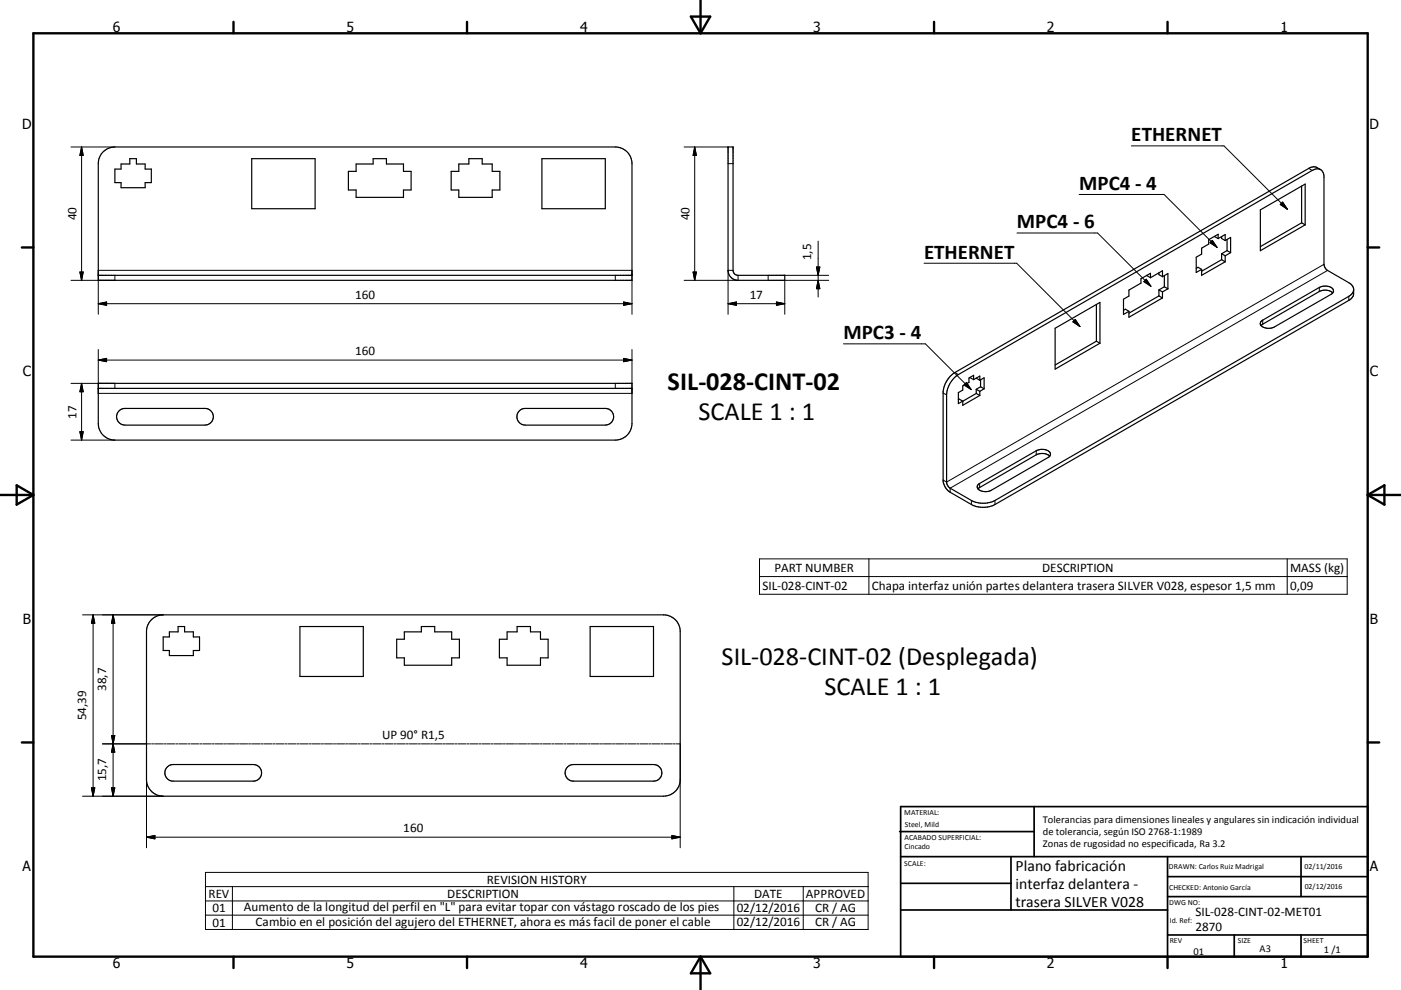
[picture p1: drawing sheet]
<svg xmlns="http://www.w3.org/2000/svg" width="420mm" height="297mm" viewBox="0 0 420 297" stroke-linecap="round" stroke-linejoin="round" font-family="sans-serif">
<g fill="none" stroke="#000" stroke-width=".36">
<path d="M30.7 45.7a5 5 0 0 1 3.7-1.6h150.1a5 5 0 0 1 5 5v35h-160v-35l.2-1.5zM34.4 50.7h1.9v-1.5h2.6v-1.6h2v1.6h2.6v1.5h1.9v4.1h-1.9v1.5h-7.2v-1.5h-1.9zM75.5 47.6h19v15h-19zM104.5 51.4h2.3v-2.2h5.1v-1.6h4v1.6h5.1v2.2h2.3v5.6h-2.3v2.2h-14.2v-2.2h-2.3zM135.3 51.4h2.3v-2.2h3v-1.6h4v1.6h3v2.2h2.3v5.6h-2.3v2.2h-10v-2.2h-2.3zM162.5 47.6h19v15h-19zM218.3 44.1h1.5v37a1.47 1.47 0 0 0 1.5 1.5h14v1.5h-14a3 3 0 0 1-3-3zM390.2 55.8v11.1M395.9 50.9l-1.6-.8-1.2 .1-.7 .3-106.1 61.3a8 8 0 0 0-3.5 5.7v26.9a4.8 4.8 0 0 0 2.1 3.3l6.3 3.7a7.8 7.8 0 0 0 7.1 0l106.1-61.3a2.54 2.54 0 0 0 1.4-2 2.77 2.77 0 0 0-.3-2.3l-1.1-1-6.4-3.7a2.44 2.44 0 0 1-1.1-1.8v-26.5a2.12 2.12 0 0 0-1.2-2 2.12 2.12 0 0 0-2.3 .3l-106.1 61.3a7.8 7.8 0 0 0-3.5 6.1v26.1a2.46 2.46 0 0 0 1.1 1.9l6.3 3.6a7.8 7.8 0 0 0 7.1 0l106.1-61.2 .9-.7 .5-1.2M364.1 70.9l1.1 .7M365.2 71.6v-1.3l-2.8 1.6v1.3l-2.1 1.3v1.7l-1.7 1v4.5l1.7-.9M365.2 71.6l2.1-1.2v1.8"/>
<path d="M366.3 77.9l-6 3.5M366.3 71v.6l1 .6M366.3 76.1v1.8M366.3 76.1l1 .6M366.3 77.9l1 .6M367.3 78.5l-7 4.1v-1.8M367.3 76.7v1.8M367.3 72.2l1.6-1v4.6M367.9 75.2l-1.6 .9M367.9 71.8v3.4M367.9 75.2l1 .6M368.9 75.8l-1.6 .9"/>
<path d="M377.9 63l13.4-7.8v12.3l-13.4 7.7zM390.2 66.9l-12.3 7.1M390.2 66.9l1.1 .6M29.5 82.6h160M316.3 98.5l13.5-7.8v12.3l-13.5 7.7zM328.7 91.3v11.1M336.8 93.1l.6-.3 1.1 .6M343.8 82.6l1.1 .7M344.9 83.3v-1.3l-2.8 1.6v1.3l-3.6 2.1v1.8l-1.7 1v4.5l1.7-.9M347.5 88.8l-9 5.2M347.5 81.8v.6l1 .6M347.5 87v1.8"/>
<path d="M347.5 87l1 .6M347.5 88.8l1 .6M348.5 83l1.6-.9v4.5M348.5 89.4l-10 5.8v-1.8M348.5 83v-1.8l-3.6 2.1M348.5 87.6v1.8M349.1 86l-1.6 1M349.1 82.7v3.3M349.1 86l1 .6M350.1 86.6l-1.6 1M358.6 80.5l.6-.3 1.1 .6M378.1 96.4l17.4-10.2a3.2 3.2 0 0 1 4.3 .9l-.1 .6-.6 .6-17 9.8a3.2 3.2 0 0 1-4.3-.9z"/>
<path d="M399.6 87.9a3.6 3.6 0 0 0-4.1-.4l-17.4 10.2M29.5 115h160v12a5 5 0 0 1-5 5h-150.1a5 5 0 0 1-4.9-5zM29.5 116.5h160M287.3 119.9l.3-.2 1 .6M290.8 113.2v.1M290.8 113.3l1.1 .6M291.9 113.9l1.9-1.1v1.3M291.9 113.9v-1.3l-1.4 .8v1.3l-1.9 1.1v1.2l-1.3 .8v3.3l1.3-.8M292.7 118l-4.1 2.4M292.7 113.4v.1M292.7 116.8v1.2M292.7 113.5l1.1 .6"/>
<path d="M292.7 116.8l1.1 .6M292.7 118l1.1 .6M293.8 117.4v1.2M293.8 118.6l-5.2 3v-1.3M293.8 114.1l1.2-.8v3.3M294 116l-1.3 .8M294 114v2M294 116l1 .6M295 116.6l-1.2 .8M328.7 102.4l-12.4 7.1M328.7 102.4l1.1 .6M35.8 123.2l.6-.4 1.1-.3h23.9a2.5 2.5 0 0 1 2.6 2.5 2.5 2.5 0 0 1-2.6 2.5h-23.9a2.51 2.51 0 0 1-2.4-1.6 2.51 2.51 0 0 1 .7-2.7z"/>
<path d="M155.8 123.2l.6-.4 1.1-.3h24a2.5 2.5 0 0 1 2.5 2.5 2.5 2.5 0 0 1-2.5 2.5h-24a2.51 2.51 0 0 1-2.4-1.6 2.51 2.51 0 0 1 .7-2.7zM314.7 136.9a3.7 3.7 0 0 0-4-.4l-17.5 10.2M293.3 145.4l17.4-10.2a3.2 3.2 0 0 1 4.2 .9l-.1 .6-.3 .4-17.3 10a3.2 3.2 0 0 1-4.2-.9zM45.2 186.1a5 5 0 0 1 3.7-1.6h150a5 5 0 0 1 5 5v44.4a5 5 0 0 1-5 5h-150a5 5 0 0 1-5-5v-44.4l.4-2.1zM48.9 191.1h1.9v-1.5h2.6v-1.6h2v1.6h2.6v1.5h1.8v4.1h-1.8v1.5h-7.2v-1.5h-1.9zM89.9 188h19v15h-19zM118.9 191.8h2.3v-2.2h5.1v-1.6h4v1.6h5.1v2.2h2.3v5.6h-2.3v2.2h-14.2v-2.2h-2.3zM149.7 191.8h2.3v-2.2h3v-1.6h4v1.6h3v2.2h2.3v5.6h-2.3v2.2h-10v-2.2h-2.3zM176.9 188h19v15h-19zM50.2 230l.6-.4 1.1-.2h24a2.49 2.49 0 0 1 2.5 2.5 2.49 2.49 0 0 1-2.5 2.4h-24a2.48 2.48 0 0 1-2.3-1.5 2.48 2.48 0 0 1 .6-2.8zM170.2 230l1-.5 .7-.1h24a2.49 2.49 0 0 1 2.5 2.5 2.49 2.49 0 0 1-2.5 2.4h-24a2.5 2.5 0 0 1-2.3-1.5 2.5 2.5 0 0 1 .6-2.8z"/>
</g>
<g fill="none" stroke="#000" stroke-width=".3">
<path d="M21.3 44.1h13.1M24.5 44.1v40M24.5 44.1l.4 2.5h-.9zM205.1 44.1h13.2M208.3 44.1l.5 2.5h-1zM208.3 44.1v40M218.3 49.1h1.5M323.5 58.3h25.5l15.9 15.9M339.2 43.8h27.8l19 19M392.4 50.5l1 .6M245.3 72.3v16.8M277 79h27.8l19 19"/>
<path d="M304.9 69.9h24.2l15.9 16M363.5 72.1l1.4 2.1-2.1-1.4zM384.5 60.6l1.5 2.2-2.2-1.5zM396.9 79.3l-113.1 65.3-1-.6M24 81.6h.9l-.4 2.5zM29.5 94.3v-13.2h160v13.2M29.5 91.1h160M29.5 91.1l2.5-.5v1zM34.4 82.6v1.5h-13.1M184.5 82.6v1.5M187 90.6l2.5 .5-2.5 .5zM207.8 81.6h1l-.5 2.5z"/>
<path d="M218.3 91.1h17M218.3 91.1l2.5-.5v1zM219.8 81.1h-1.5v13.2M221.3 82.6v1.5h-16.2M230.3 82.6v1.5M232.8 90.6l2.5 .5-2.5 .5zM235.3 82.6h13.2M244.8 80.1h1l-.5 2.5zM245.3 84.1l.5 2.5h-1zM248.5 84.1h-13.2v10.2M322.4 95.8l1.4 2.2-2.1-1.4zM343.6 83.8l1.4 2.1-2.1-1.4z"/>
<path d="M378.6 96v1.3M395.5 86.2v1.3M398 81.1l-113.1 65.4v1.2M404.4 88.9v1.2M21.3 115h13.1v1.5M24.5 115v17M24.5 115l.4 2.5h-.9zM29.5 104.9v13.1h160v-13.1M29.5 108l2.5-.5v1zM29.5 108h160M184.5 115v1.5M187 107.5l2.5 .5-2.5 .5z"/>
<path d="M252.9 103.2h24.5l13.8 13.7M282.8 117.9l1 .6M286.3 111.8l1 .6M289.7 114.8l1.5 2.1-2.2-1.4zM21.3 132h13.1M24 129.5h.9l-.4 2.5zM310.7 135.2v1.3M291.2 150.1v1.3M293.7 145v1.3M298.3 150.1v1.3M227.7 167.7h176.2v10.6h-176.2zM227.7 173h176.2"/>
<path d="M260.5 167.7v10.6M385.9 167.7v10.6M24.7 184.5h24.2M27.9 184.5v54.4M27.9 184.5l.5 2.5h-1zM33.9 184.5v54.4M33.9 184.5l.5 2.5h-1zM24.7 238.9h24.2M27.4 236.4h1l-.5 2.5zM30.7 223.2h14.4M33.4 236.4h1l-.5 2.5zM33.4 220.7h1l-.5 2.5z"/>
<path d="M33.9 223.2l.5 2.5h-1zM43.9 223.2v31.1M45.4 223.2h.7M46.4 223.2h2.4M49.1 223.2h.6M50 223.2h2.4M52.7 223.2h.6M53.6 223.2h2.4M56.3 223.2h.6M57.3 223.2h2.4M60 223.2h.6M60.9 223.2h2.4"/>
<path d="M63.6 223.2h.6M64.5 223.2h2.5M67.3 223.2h.6M68.2 223.2h2.4M70.9 223.2h.6M71.8 223.2h2.4M74.5 223.2h.6M75.4 223.2h2.5M78.2 223.2h.6M79.1 223.2h2.4M81.8 223.2h.6M82.7 223.2h2.4"/>
<path d="M85.4 223.2h.6M86.3 223.2h2.5M89.1 223.2h.6M90 223.2h2.4M92.7 223.2h.6M93.6 223.2h2.4M96.4 223.2h.6M97.3 223.2h2.4M100 223.2h.6M100.9 223.2h2.4M103.6 223.2h.6M104.5 223.2h2.5"/>
<path d="M107.3 223.2h.6M108.2 223.2h2.4M110.9 223.2h.6M111.8 223.2h2.4M114.5 223.2h.6M115.5 223.2h2.4M118.2 223.2h.6M119.1 223.2h2.4M121.8 223.2h.6M122.7 223.2h2.4M125.4 223.2h.6M126.3 223.2h2.5"/>
<path d="M129.1 223.2h.6M130 223.2h2.4M132.7 223.2h.6M133.6 223.2h2.5M136.4 223.2h.6M137.3 223.2h2.4M140 223.2h.6M140.9 223.2h2.4M143.6 223.2h.6M144.5 223.2h2.4M147.3 223.2h.6M148.2 223.2h2.4"/>
<path d="M150.9 223.2h.6M151.8 223.2h2.4M154.5 223.2h.6M155.4 223.2h2.5M158.2 223.2h.6M159.1 223.2h2.4M161.8 223.2h.6M162.7 223.2h2.4M165.4 223.2h.7M166.4 223.2h2.4M169.1 223.2h.6M170 223.2h2.4"/>
<path d="M172.7 223.2h.6M173.6 223.2h2.5M176.4 223.2h.6M177.3 223.2h2.4M180 223.2h.6M180.9 223.2h2.4M183.6 223.2h.6M184.5 223.2h2.5M187.3 223.2h.6M188.2 223.2h2.4M190.9 223.2h.6M191.8 223.2h2.5"/>
<path d="M194.5 223.2h.6M195.4 223.2h2.5M198.2 223.2h.6M199.1 223.2h2.4M201.8 223.2h.6M202.7 223.2h1.2v31.1M43.9 251.2h160M43.9 251.2l2.5-.5v1zM201.4 250.7l2.5 .5-2.5 .5zM61.6 261.7h198.7v17.1h-198.7zM61.6 266h198.7M61.6 270.3h198.7"/>
<path d="M61.6 274.6h198.7M69.7 266v12.8M220 266v12.8M240.8 266v12.8"/>
</g>
<g fill="none" stroke="#000" stroke-width=".71">
<path d="M10 10h400v277h-400zM70 6.6v3.4M140 6.6v3.4M207.1 5h5.8l-2.9 5zM210 0v10M280 6.6v3.4M350 6.6v3.4M6.6 74.2h3.4M410 74.2h3.5M0 148.5h10M5 145.6l5 2.9-5 2.9zM410 148.5h10.1"/>
<path d="M410 148.5l5.1-2.9v5.8zM6.6 222.7h3.4M410 222.7h3.5M70 287v3.4M140 287v3.4M210 287v10M210 287l2.9 5h-5.8zM280 287v3.4M350 287v3.4"/>
</g>
<g fill="none" stroke="#000" stroke-width=".51">
<path d="M269.7 249.5h40.3M270 242h140v45h-140zM270 257h140M303.1 257v16M310 242v15M350 257v30M390.1 257v12M270 265h33.1M270 273h80M350 269h60M350 263h60M350 280.5h60"/>
<path d="M370 280.5v6.5M390.1 280.5v6.5"/>
</g>
<g fill="#000" stroke="#000" stroke-width=".3">
<path d="M24.5 44.1l.4 2.5h-.9zM208.3 44.1l.5 2.5h-1zM363.5 72.1l1.4 2.1-2.1-1.4zM384.5 60.6l1.5 2.2-2.2-1.5zM24 81.6h.9l-.4 2.5zM29.5 91.1l2.5-.5v1zM187 90.6l2.5 .5-2.5 .5zM207.8 81.6h1l-.5 2.5zM218.3 91.1l2.5-.5v1zM232.8 90.6l2.5 .5-2.5 .5zM244.8 80.1h1l-.5 2.5zM245.3 84.1l.5 2.5h-1z"/>
<path d="M322.4 95.8l1.4 2.2-2.1-1.4zM343.6 83.8l1.4 2.1-2.1-1.4zM24.5 115l.4 2.5h-.9zM29.5 108l2.5-.5v1zM187 107.5l2.5 .5-2.5 .5zM289.7 114.8l1.5 2.1-2.2-1.4zM24 129.5h.9l-.4 2.5zM27.9 184.5l.5 2.5h-1zM33.9 184.5l.5 2.5h-1zM27.4 236.4h1l-.5 2.5zM33.4 236.4h1l-.5 2.5zM33.4 220.7h1l-.5 2.5z"/>
<path d="M33.9 223.2l.5 2.5h-1zM43.9 251.2l2.5-.5v1zM201.4 250.7l2.5 .5-2.5 .5z"/>
</g>
<g font-size="7.9">
<text x="200.2" y="117.1">SIL-028-CINT-02</text>
<text x="209.5" y="126.2">SCALE 1 : 1</text>
<text x="216.3" y="199.6">SIL-028-CINT-02 (Desplegada)</text>
<text x="247.1" y="208.5">SCALE 1 : 1</text>
</g>
<g font-size="6.3">
<text x="339.2" y="42.4">ETHERNET</text>
<text x="323.5" y="57">MPC4 - 4</text>
<text x="304.9" y="68.5">MPC4 - 6</text>
<text x="277" y="77.6">ETHERNET</text>
<text x="252.9" y="101.8">MPC3 - 4</text>
</g>
<g font-size="4.7">
<text x="304.5" y="261.2">Plano fabricación</text>
<text x="304.5" y="266.6">interfaz delantera -</text>
<text x="304.5" y="272">trasera SILVER V028</text>
</g>
<g font-size="4.2">
<text x="33.9" y="9.6">6</text>
<text x="103.9" y="9.6">5</text>
<text x="173.9" y="9.6">4</text>
<text x="243.8" y="9.6">3</text>
<text x="313.9" y="9.6">2</text>
<text x="383.9" y="9.6">1</text>
<text x="6.7" y="38.7">D</text>
<text x="410.5" y="38.7">D</text>
<text x="6.9" y="112.9">C</text>
<text x="410.7" y="112.9">C</text>
<text x="6.9" y="187.1">B</text>
<text x="410.7" y="187.1">B</text>
<text x="6.8" y="261.4">A</text>
<text x="410.7" y="261.4">A</text>
<text x="33.9" y="290.4">6</text>
<text x="103.9" y="290.4">5</text>
<text x="173.9" y="290.4">4</text>
<text x="243.8" y="290.4">3</text>
<text x="313.9" y="290.4">2</text>
<text x="383.9" y="290.4">1</text>
</g>
<g font-size="3.9">
<text x="22.9" y="66.1" transform="rotate(-90 22.9 66.1)">40</text>
<text x="206.8" y="66.1" transform="rotate(-90 206.8 66.1)">40</text>
<text x="243.2" y="78.1" transform="rotate(-90 243.2 78.1)">1,5</text>
<text x="106.5" y="89.6">160</text>
<text x="224.8" y="89.6">17</text>
<text x="106.5" y="106.5">160</text>
<text x="22.9" y="125.6" transform="rotate(-90 22.9 125.6)">17</text>
<text x="232.2" y="171.5">PART NUMBER</text>
<text x="312.4" y="171.5">DESCRIPTION</text>
<text x="386.8" y="171.7">MASS (kg)</text>
<text x="228.6" y="176.9">SIL-028-CINT-02</text>
<text x="261.4" y="177">Chapa interfaz unión partes delantera trasera SILVER V028, espesor 1,5 mm</text>
<text x="386.8" y="176.9">0,09</text>
<text x="31.8" y="207.3" transform="rotate(-90 31.8 207.3)">38,7</text>
<text x="25.8" y="216.2" transform="rotate(-90 25.8 216.2)">54,39</text>
<text x="114.6" y="221.8">UP 90° R1,5</text>
<text x="31.8" y="234.4" transform="rotate(-90 31.8 234.4)">15,7</text>
<text x="120.9" y="249.6">160</text>
<text x="62.5" y="269.4">REV</text>
<text x="134.1" y="269.4">DESCRIPTION</text>
<text x="146" y="265.1">REVISION HISTORY</text>
<text x="226.1" y="269.4">DATE</text>
<text x="241.6" y="269.4">APPROVED</text>
<text x="63.7" y="273.6">01</text>
<text x="73.2" y="273.4">Aumento de la longitud del perfil en &quot;L&quot; para evitar topar con vástago roscado de los pies</text>
<text x="220.9" y="273.6">02/12/2016</text>
<text x="244.3" y="273.6">CR / AG</text>
<text x="358.4" y="274.9">SIL-028-CINT-02-MET01</text>
<text x="63.7" y="278">01</text>
<text x="76.6" y="277.7">Cambio en el posición del agujero del ETHERNET, ahora es más facil de poner el cable</text>
<text x="220.9" y="277.9">02/12/2016</text>
<text x="244.3" y="277.9">CR / AG</text>
<text x="358.4" y="279.4">2870</text>
</g>
<g font-size="3.1">
<text x="312.7" y="246.8">Tolerancias para dimensiones lineales y angulares sin indicación individual</text>
<text x="312.7" y="250.4">de tolerancia, según ISO 2768-1:1989</text>
<text x="312.7" y="254">Zonas de rugosidad no especificada, Ra 3.2</text>
<text x="357.8" y="286.5">01</text>
<text x="377.6" y="285.6">A3</text>
<text x="396.9" y="285.9">1 /1</text>
</g>
<g font-size="2.4">
<text x="271.1" y="244.4">MATERIAL:</text>
<text x="271.2" y="252">ACABADO SUPERFICIAL:</text>
<text x="271.3" y="248">Steel, Mild</text>
<text x="271.2" y="254.7">Cincado</text>
<text x="271.1" y="259.7">SCALE:</text>
<text x="350.4" y="260.8">DRAWN: Carlos Ruiz Madrigal</text>
<text x="391.1" y="260.6">02/11/2016</text>
<text x="350.5" y="267">CHECKED: Antonio García</text>
<text x="391.2" y="266.7">02/12/2016</text>
<text x="350.5" y="271.4">DWG NO:</text>
<text x="350.7" y="276.9">Id. Ref:</text>
<text x="350.7" y="282.8">REV</text>
<text x="371.1" y="282.9">SIZE</text>
<text x="390.8" y="283">SHEET</text>
</g>
</svg>
